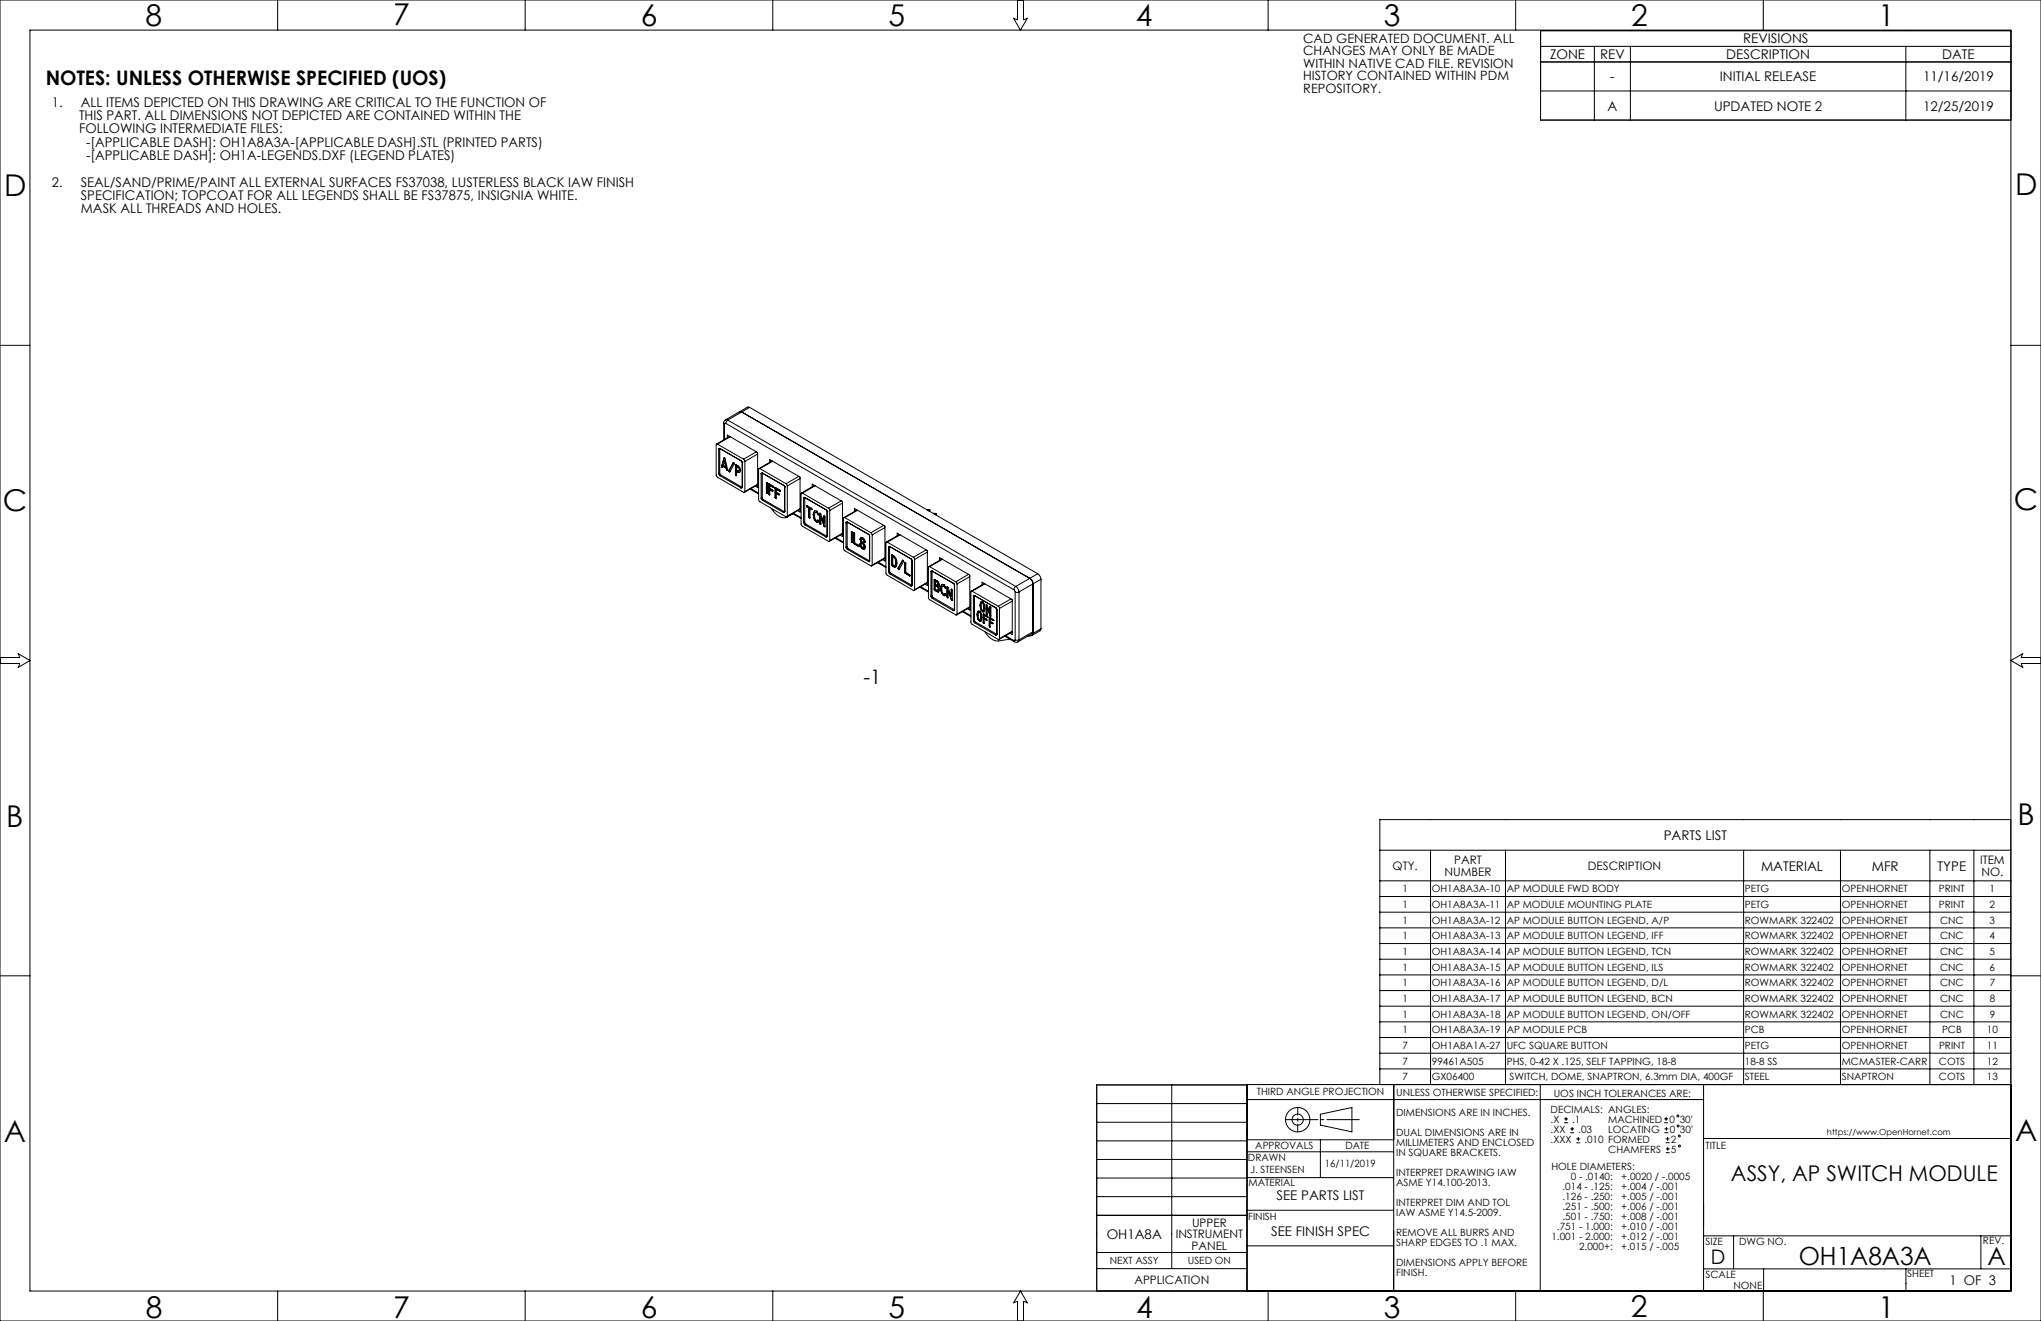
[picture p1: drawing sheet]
<svg xmlns="http://www.w3.org/2000/svg" width="864mm" height="559mm" viewBox="0 0 864 559" stroke-linecap="round" stroke-linejoin="round" font-family="sans-serif">
<g fill="none" stroke="#000" stroke-width=".42">
<path d="M0 0h863.6v558.8h-863.6zM12.7 12.7h838.2v533.4h-838.2zM117.5 0v12.7M222.2 0v12.7M327 0v12.7M430.5 0v8.4l-1.7-.7 3 5 2.9-5-1.6 .7v-8.4M536.6 0v12.7M641.3 0v12.7M651.9 19.6h199M674.6 19.6v31.2M689.9 19.6v31.2M746.1 0v12.7"/>
<path d="M806.4 19.6v31.2M850.9 13h-199v37.8h199M651.9 26.2h199M651.9 38.5h199M0 146.1h12.7M850.9 146.1h12.7M306.2 179l.4 .4M306.2 179v7.1M306.6 179.4v6.5M307 177.6l-.6 .6-.2 .8M307 177.6l.9 .1M307.1 179.1h-.4l-.1 .3"/>
<path d="M307.1 179.1l121.9 70.4M307.9 177.7l-.8 1.4M307.9 177.7l121.9 70.4M312.9 174.2l.9 .1 121.9 70.4M312.9 174.2l-5.9 3.4M317.2 172.3h-1l-3.3 1.9M317.2 172.3l-9.3 5.4M317.2 172.3l121.9 70.4M303.6 187.9l-.6 .2 .2 13.4 11.5 6.8 .5-.4M303.6 187.9l11 6.3M304.1 190v10.3M304.6 189.7l-.5 .3"/>
<path d="M304.6 189.7l9.2 5.4M304.8 189.8l-.1 .1M304.8 189.9l-.2 .2 .1 10.7 9.1 5.2 .3-.2M304.9 189.9h-.1M305.3 197.4l.2 .4M305.3 197.2v.2M305.3 197.3l.3 .4M305.3 197.2v.1M305.3 197.3v.1M305.6 197.7l.1 .1M305.6 197.7l-.1 .1M305.9 197.2l-.4 .6"/>
<path d="M305.9 197.2l1.4 .8M306.4 193.8l.4 .4 1.1 4.6-.2 .2M306.4 193.8l-1.1 3.4M306.5 193.7l-.1 .1M306.6 195.1l.5 2.2M306.6 195.1l-.5 1.6 1 .6M307.3 198l.1 .6M307.3 198l.2 .6M307.3 198h.1M307.4 198.6l.3 .4M307.5 198.6l.2 .4M307.5 198.6h-.1"/>
<path d="M307.7 199h.2M307.7 199h.1M307.8 185.2v-1.2l12.8 7.5v14.7l-1-.6M308.4 199.2l.2 .4M308.4 199v.2M308.5 199.1l.2 .4M308.5 199h-.1M308.5 199.1l-.1 .1M308.5 198.9v.2M308.5 198.9h.1M308.5 198.9v.1M308.7 199.5l.1 .1"/>
<path d="M308.7 199.5l-.1 .1M308.8 184.6l-5.6 3.2M309 184.7l-5.4 3.2M310.3 195.7l.4 .5-2.1 3.4M310.3 195.7l-1.8 3.3M310.3 195.7l-1.8 3.2M311.3 196.8l-.1-.1a2.12 2.12 0 0 1 1.8 3M311.3 196.8l-.1 3.9M311.3 196.5v.3M311.7 199.4v1.6l-.3 .2M311.7 197.3v1.5l.8 .5 .3-.6M311.7 199.4l.6 .4"/>
<path d="M311.7 199.4l.7 .3M311.7 197.3l.7 .3M311.7 197.2v.1M312.4 199.7l.5 .1h-.6M312.4 197.6l.5 1.1M312.4 197.6l.4 1.1M312.4 199.7l-.1 .1M312.9 198.7l-.3 .5M312.9 198.7h-.1M313.5 194.9l.6 .9M313.8 195.1h.1M314 195.4v.1"/>
<path d="M314 195.5h.1M314 195.5l.1 10.6M314.6 194.2l.6 1M315.2 195.2v12.7M320 191.1l-5.4 3.1M320.6 192.1l-5.4 3.1M321.5 198.2l-.5 .2 .2 13.4 11.4 6.8h.4l.1-.3M321.5 198.2l11.1 6.4M325.7 195.6v-1.2l12.8 7.4v14.8l-1-.6M326.7 195l-5.5 3.2M327 195.1l-5.5 3.1M304.1 200.3l.5 1"/>
<path d="M304.6 200.1l-.5 .2M304.6 201.3l8.9 5.1M305.1 201l-.5 .3M311.2 200.7l.2 .5M311.2 200.7l.3 .5M311.5 201.2h.2M311.5 201.2h-.1M314.1 206.1l-.1 .3h-.5M314.1 205.9l-.2 .1M314.1 206.1l-.6 .3M317.4 206.9l3.6 2.1M317.7 206.7l3.3 1.9"/>
<path d="M320.6 205.1l-5.6 3.2M320.6 204.8l-5.4 3.1M322.1 210.7l.5 .9M322.1 200.4v10.3M322.5 210.4l-.4 .3M322.6 200.1l-.4-.1-.1 .4M322.6 200.1l9.1 5.3M322.6 211.6l8.9 5.2M322.6 200.1l-.5 .3M322.8 200.2l-.2 .1M322.9 200.2l-.4 .1 .2 10.8 9 5.3 .4-.3M323.1 211.3l-.5 .3"/>
<path d="M324.3 208.3v.2M324.3 204.3l.1-.2 .4 .3v4.2l-.3 .2M324.3 204.3v4M324.3 208.5l.2 .3M324.4 208.2v.3M324.4 204.3v3.9M324.4 204.3h-.1M324.4 208.2l-.1 .1M324.4 208.5l.2 .2M324.4 208.5h-.1M324.4 204v.3M324.6 208.7h.2"/>
<path d="M324.6 208.7l-.1 .1M325.2 204.9l.2-.3 1.8 1.1 .3 .4-.3 .1M325.2 208.8l.3 .5M325.2 208.8l.4 .5M325.3 204.9l-.1 3.9M325.3 204.9h-.1M325.4 204.6l-.1 .3M325.6 209.3h.1M325.6 209.3h-.1M325.7 207.1v2l-.2 .2M325.7 205.4v1.2l1.3 .7 .1 .5-.3-.1M325.7 207.1l1.1 .6"/>
<path d="M325.7 205.4l1.5 .8M325.7 205.4l1.6 .8M325.8 207.1h-.1M326.2 214.9a6.9 6.9 0 0 0 6.2 4.1l1.1-.7M326.8 207.7l.2 .1M327.3 206.2h.1M327.3 206.2h-.1M328 206.5l.2-.3 1.7 1.1 .3 .4-.3 .1M328 210.4l.2 .5M328 210.4l.3 .4M328 206.4v4M328 206.4v.1"/>
<path d="M328.1 206.2l-.1 .2M328.3 210.8l.2 .1M328.3 210.8l-.1 .1M328.5 208.7v1.9l-.3 .3M328.5 207v1.1l1.2 .8 .1 .4h-.3M328.5 208.7l1 .6M328.5 207l1.4 .8M328.5 208.7l1.1 .5M328.5 207l1.5 .8M329.6 209.2l.1 .1M329.6 209.2l-.1 .1M330 207.8h.2"/>
<path d="M330 207.8h-.1M331.5 205.2l.6 1M331.7 205.4l.1 .1M331.7 205.4h.1M332 205.8v.1M332 205.9h.1M332 205.9l.1 10.6M332.1 216.5l-.2 .3h-.4M332.1 216.3l-.2 .1M332.1 216.5l-.6 .3M332.6 204.6l.5 1M333.1 205.6v12.7"/>
<path d="M335.4 217.3l3.5 2.1M335.5 217.3l-2.5 1.5M335.7 217.1l3.2 1.9M338 201.5l-5.4 3.1M338.5 215.4l-5.5 3.3M338.5 202.4l-5.4 3.2M338.5 215.2l-5.4 3.1M339.5 208.6h-.4l-.2 .3 .2 13.3 11.5 6.8h.3l.2-.3M339.5 208.6l11.1 6.4M340 210.7v10.4M340.6 210.4l9.2 5.5 .2 .5v10.4M340.6 210.4h-.4l-.2 .3"/>
<path d="M340.6 210.4l-.6 .3M340.7 210.5l-.1 .1M340.7 210.6l-.2 .1 .1 10.7 9.1 5.3 .3-.1M340.7 210.6l9 5.2M340.8 210.6h-.1M341.3 214.1l.3-.1 1.7 1 .3 .5h-.3M341.3 214.1l.3 .5M341.4 214l.3 .5M341.4 214l-.1 .1M341.5 213.9l-.1 .1M341.6 214.6l.6 .3M341.7 214.5l.6 .4"/>
<path d="M341.7 214.5l-.1 .1M342.2 218.6l.1 .3M342.2 214.9v3.7M342.3 218.9l.2 .2M342.3 218.5v.4M342.3 214.9v3.6M342.3 214.9h-.1M342.3 218.5l-.1 .1M342.3 218.9h.1M342.5 219.1h.2M342.5 219.1h.1M342.7 215.2v3.7l-.2 .2"/>
<path d="M342.7 215.2l.6 .3M342.7 215.2l.7 .3M343.4 215.5h.2M343.4 215.5h-.1M343.7 206v-1.2l12.8 7.4v14.7l-1-.5M344.1 217.7l.5 2.1M344.2 217.7l.5 2M344.2 217.7h-.1M344.6 219.8l.8 1M344.7 216.2h.7M344.7 216.2l-.6 1.5M344.7 219.7l.8 1.1"/>
<path d="M344.7 216.2l-.5 1.5M344.7 205.4l-5.6 3.2M344.7 219.7l-.1 .1M344.9 205.5l-5.4 3.1M345.2 216.7h.3M345.4 216.8l-.2-.1a2.59 2.59 0 0 0 .4 3.6l.4-.2M345.4 216.8l.5 .7M345.4 216.2l1 1.2-.3 .4M345.4 216.2h.1M345.5 216.7l.5 .7M345.5 216.7l-.1 .1M345.9 217.5l.2 .3"/>
<path d="M346 217.4l.2 .3M346 217.4l-.1 .1M346.2 217.7h.2M346.2 217.7l-.1 .1M346.9 217.4l.1-.3 .3 .2 1.3 3.9M346.9 217.4v3.9M346.9 217.1v.2M346.9 217.3v3.9M346.9 217.3v.1M347.3 218.7v2.9l-.2 .2M347.3 218.7l1.4 3.8M348.6 218.4l.2-.3 .3 .4v4.1l-.2 .2"/>
<path d="M348.6 218.4v2.8M348.7 218.4l-.1 2.8M348.7 218.4h-.1M348.8 218.1l-.1 .3M349.7 215.8l.1 .1M349.7 215.8h.1M350 216.1v.2M350 216.3h.1M350 216.3v10.3M350.6 215l.5 .9M351.1 215.9v12.8M356 211.9l-5.4 3.1"/>
<path d="M356.5 212.8l-5.4 3.1M357.5 219l-.4-.1-.2 .4 .2 13.3 11.4 6.8h.4l.1-.4M357.5 219l11 6.4M361.6 216.3v-1.1l12.8 7.3v14.8l-.9-.6M362.6 215.7l-5.5 3.2M362.9 215.9l-5.4 3.1M392.4 215.6l.6 .4M392.4 215.6l-.2 .1M392.4 215.6l1.1 .1M393 216h-.1M393 216v.1M393.5 215.7l-.5 .3"/>
<path d="M393.5 215.7l-.2 .6M395 217.1l.7 .4M395 217.1l-.1 .1M395 217.1l1.2 .2M395.7 217.5v.2M395.7 217.5l-.1 .1M396.2 217.3l-.5 .2M396.2 217.3l-.2 .5M340 221.1l.6 .9M340.5 220.8l-.5 .3M340.6 222l8.9 5.2M341 221.7l-.4 .3"/>
<path d="M345.5 220.8h.6M345.5 220.8h-.1M346 220.1l.4 .6-1 .1M346 220l-.1 .2M346 220v.1M346.9 221.3l.2 .5M346.9 221.2l.3 .5M346.9 221.2v.1M347.2 221.7l.1 .1M347.2 221.7l-.1 .1M348.7 222.5l.2 .3M348.7 222.5l.3 .3"/>
<path d="M348.7 222.5h.1M349 222.8h.1M349 222.8h-.1M350 226.8l-.2 .4h-.3M350 226.7h-.1M350 226.5v.1M350 226.8l-.5 .4M353.3 227.6l3.6 2.1M353.7 227.4l3.2 1.9M356.5 225.8l-5.6 3.2M356.5 225.6l-5.4 3.1M358 231.4l.5 1"/>
<path d="M358 221.1v10.3M358.5 231.2l-.5 .2M358.5 220.8l9.2 5.4 .3 .6v10.4M358.5 220.8h-.4l-.1 .3M358.5 232.4l9 5.1M358.5 220.8l-.5 .3M358.7 220.9l-.2 .1M358.7 221l-.2 .1 .1 10.7 9 5.3 .3-.2M358.7 221l8.9 5.2M358.8 221h-.1M359 232.1l-.5 .3M360.2 229l.1 .3"/>
<path d="M360.2 225.1l.2-.3 .3 .4-.2 4.3M360.2 225.1v3.9M360.3 229.3l.2 .2M360.3 229v.2M360.3 225v4M360.3 225l-.1 .1M360.3 229h-.1M360.3 229.2l.2 .2M360.3 229.2v.1M360.4 224.8l-.1 .2M360.5 229.4l.2 .1M360.5 229.4v.1"/>
<path d="M361.1 225.6l.2-.2 .3 .3v4l1.9 1.3M361.1 229.6l.4 .5M361.1 225.6v4M361.2 229.5l.3 .5M361.2 225.5v4M361.2 225.5l-.1 .1M361.2 229.5l-.1 .1M361.3 225.4l-.1 .1M361.5 230.1l1.6 1M361.5 230l1.8 1M361.5 230v.1M363.1 231.1h.2"/>
<path d="M363.3 231l.1 .1M363.3 231l-.2 .1M363.4 231.1h.1M363.4 231.1h-.1M363.5 231l-.2 .1M363.9 230.2l.2-.2 .2 .5a1.21 1.21 0 0 0 1.1 1.2M363.9 230.2l.3 1.2 .6 .6M363.9 228.1l.4 1.2M363.9 230.2l.4 1.1 .6 .7M363.9 230.2h.1M364 230l-.1 .2M364 228l.4 1.3"/>
<path d="M364 228l-.1 .1M364.2 227.4l-.2 .6M364.3 229.3l.4 .4M364.4 229.3l.3 .4M364.4 229.3h-.1M364.6 227.9a1.6 1.6 0 0 0 1.1 2.1l.4 1a1 1 0 0 1-.5 1.3l-.4-.1M364.6 227.9l.2 .1M364.6 228h.2M364.7 229.7l.6 .5M364.8 228l.4 .1M364.8 232l.4 .2M364.9 232l.3 .2"/>
<path d="M364.9 232h-.1M365.1 228.1l.5 .8M365.1 227.6l-.7-.3-.5 .8M365.1 227.6h.1M365.2 227.6l.7 1 .2 .6-.3 .1M365.2 228.1l.5 .8M365.2 228.1h.1M365.2 228.1h-.1M365.2 232.2h.6M365.2 232.2h.1M365.3 230.2l.2 .3M365.3 230.2l.2 .2"/>
<path d="M365.5 230.5l.2 .7M365.5 230.4l.3 .7M365.5 230.4v.1M365.6 228.9v.2M365.6 229.1l.2 .2M365.7 231.2l-.3 .5M365.7 228.9v.2M365.7 228.9h-.1M365.7 229.1l.2 .2M365.7 229.1h-.1M365.8 231.1l-.4 .6M365.8 231.1l-.1 .1"/>
<path d="M365.9 229.3h.2M365.9 229.3h-.1M367.6 226.2h.1M367.9 226.5v.1M367.9 226.6v10.3M367.9 226.6h.1M368 237.2l-.2 .4-.3-.1M368 237l-.2 .1M368 236.9h-.1M368 237.2l-.5 .3M368.5 225.4l.5 .9M369 226.3v12.7"/>
<path d="M371.3 238l3.6 2.1M371.6 237.8l3.3 1.9M373.9 222.2l-5.4 3.2M374.4 236.2l-5.5 3.2M374.4 223.2l-5.4 3.1M374.4 235.9l-5.4 3.1M375.4 229.3h-.4l-.1 .4 .1 13.3 11.5 6.7 .4 .1 .1-.4M375.4 229.3l11.1 6.4M376 231.5v10.3M376.5 231.2l8.9 5.1 .5 1M376.5 231.2l-.4-.1-.1 .4M376.5 231.2l-.5 .3"/>
<path d="M376.6 231.3l-.1 .1M376.7 231.4h-.3l.1 10.8 9.1 5.3 .3-.2M376.7 231.4l8.9 5.1M376.7 231.4h.1M377.3 238.8l.2 .6M377.3 234.9v-.1a3.1 3.1 0 0 1 1.7 5.1l-.8-.2M377.3 234.9v3.9M377.3 238.7l.3 .6M377.3 234.9v3.8M377.3 234.9h.1M377.3 238.7v.1M377.4 234.6l-.1 .3"/>
<path d="M377.5 239.4l.7 .3M377.6 239.3l.7 .4M377.6 239.3l-.1 .1M377.8 235.4v3.5l.9 .3M377.8 235.4l.5 .3M377.8 235.4l.4 .3M378.2 235.7l.3 .3M378.3 235.7l.3 .2M378.3 239.7h.8M378.3 235.7h-.1M378.3 239.7h-.1M378.5 236l.5 1"/>
<path d="M378.6 235.9l.4 1.1M378.6 235.9l-.1 .1M378.7 239.2l-.1 .1M378.7 239.1v.1M379 237v.9M379 238.5l-.3 .7M379 237l.1 .9M379 237.9v.6M379 237h.1M379.1 238.4l-.4 .7M379.1 237.9v.5M379.1 237.9h-.1"/>
<path d="M379.1 238.4l-.1 .1M379.6 226.7v-1.2l12.8 7.4v14.8l-1-.6M380.6 226.1l-5.6 3.2M380.8 226.2l-5.4 3.1M381.8 237l.4 .2 .1 .4-2.1 3.3M381.8 237l-1.8 3.3M381.8 237l-1.7 3.2M382.8 238.1l.2-.2 .3 .4v3.8l1.7 1-.1 .5M382.8 238.1v3.9M382.8 238v4M382.8 238v.1M382.9 237.8l-.1 .2"/>
<path d="M385.6 236.5l.1 .1M385.6 236.5h.1M385.9 236.9v.1M385.9 237v10.6M385.9 237h.1M386.5 235.7l.5 .9M387 236.6v12.8M391.9 232.6l-5.4 3.1M392.4 233.5l-5.4 3.1M393.4 239.7l-.5 .2 .1 13.4 11.4 6.8h.4l.2-.3M393.4 239.7l11 6.4M397.6 237v-1.1l12.8 7.4v14.8l-1-.6"/>
<path d="M398.6 236.5l-5.6 3.2M398.8 236.6l-5.4 3.1M376 241.8l.5 .9M376.4 241.5l-.4 .3M376.5 242.7l8.9 5.2M376.9 242.5l-.4 .2M380 240.5l.2 .4M380 240.3h.1M380 240.3v.2M380 240.5l.3 .4M380 240.5h.1M380.1 240.3l-.1 .2"/>
<path d="M380.1 240.2v.1M380.1 240.2l-.1 .1M380.3 240.9h.1M380.3 240.9h-.1M382.8 242l.2 .5M382.8 242l.4 .5M382.8 242h.1M383 242.5l1.8 1M383.2 242.5l1.6 1M383.2 242.5h-.2M384.8 243.5l.1 .1M384.8 243.5l.2 .1"/>
<path d="M384.8 243.5h.1M385 243.6h.1M385 243.6h-.1M385.9 247.6l-.1 .3h-.4M385.9 247.4l-.1 .1M385.9 247.6l-.5 .3M389.2 248.4l3.7 2.1M389.6 248.2l3.3 1.9M392.4 246.6l-5.5 3.2M392.4 246.3l-5.4 3.1M393.9 252.2l.5 .9M393.9 241.9v10.3"/>
<path d="M394.4 251.9l-.5 .3M394.4 241.5l9 5.2 .5 .9M394.4 241.5h-.3l-.2 .4M394.4 253.1l9 5.2M394.4 241.5l-.5 .4M394.6 241.7h-.2M394.7 241.8h-.3l.1 10.8 9.1 5.2 .2-.1M394.7 241.8l8.9 5.1M394.7 241.7v.1M394.9 252.8l-.5 .3M395.3 245.3l.1-.2a2.22 2.22 0 0 1 1.8 3.1M395.3 249.2l.3 .6"/>
<path d="M395.4 245.3l-.1 3.9M395.4 245.3h-.1M395.4 245v.3M395.6 249.8l.9 .4M395.7 247.6v1.7l1.1 .4M395.7 247.6l.9 .4M395.7 247.6l.8 .4M395.8 245.8v1.3l1.1 .5M395.8 245.8l.9 .4M395.8 245.8l.8 .5M396.5 248l.2 .3M396.5 250.2l.6 .2"/>
<path d="M396.6 248l.2 .2M396.6 246.3l.2 .3M396.6 248h-.1M396.7 246.2l.2 .3M396.7 246.2l-.1 .1M396.7 248.3l.3 .9M396.8 248.2l.3 .9M396.8 246.6l.2 .6M396.8 248.2l-.1 .1M396.9 249.7l-.1 .1M396.9 246.5l.2 .6M396.9 246.5l-.1 .1"/>
<path d="M397 247.2l-.1 .4M397 249.2l-.2 .5M397.1 247.1l-.3 .5M397.1 249.1l-.2 .6M397.1 247.1l-.1 .1M397.1 249.1l-.1 .1M397.2 248.2a1.75 1.75 0 0 1-.1 2.2M397.2 248.2h.1M398 248.8l.4 2.1M398 248.8l.5 2M398 248.8h.1M398.4 250.9l.9 1"/>
<path d="M398.5 247.3h.8M398.5 247.3l-.5 1.5M398.5 250.8l.9 1.1M398.5 250.8l-.1 .1M399.1 247.8h.3M399.3 247.9l-.2-.1a2.51 2.51 0 0 0 .4 3.6l.3-.2M399.3 247.9l.5 .6M399.3 247.3l.9 1.2-.2 .3M399.3 247.3h.1M399.4 247.8l.4 .7M399.4 251.9h.5M399.4 247.8l-.1 .1"/>
<path d="M399.4 251.9h-.1M399.8 248.5l.2 .3M399.8 251.2l-.2 .2M399.8 251.1l.4 .2v.4l-.9 .2M399.8 248.5l.3 .3M399.8 248.5h.1M400.1 248.8h.2M400.1 248.8h-.1M400.7 252.3l.2 .6M400.7 248.5v3.8M400.8 248.2l.4 .3 1.3 3.8M400.8 248.2l-.1 .3"/>
<path d="M400.8 252.3l.2 .5M400.8 248.2v.2M400.8 248.4l-.1 .1M400.8 248.4v3.9M400.8 252.3h-.1M401 252.8h.2M401 252.8l-.1 .1M401.2 249.8v2.9l-.3 .2M401.2 249.8l1.3 3.8M401.2 249.8l1.4 3.7M402.5 253.6l.2 .3M402.5 249.5l.1-.3 .4 .4v4.1l-.3 .2"/>
<path d="M402.5 249.5v2.8M402.6 249.4l-.1 2.9M402.6 249.4l-.1 .1M402.6 253.5l.2 .4M402.6 253.5l-.1 .1M402.6 249.2v.2M402.8 253.9h.2M402.8 253.9h-.1M403.6 246.9h.1M403.8 247.3v.1M403.8 247.4l.1 10.6M403.8 247.4h.1"/>
<path d="M403.9 258l-.1 .3h-.4M403.9 257.8h-.1M403.9 257.6l-.1 .1M403.9 258l-.5 .3M404.4 246.1l.6 .9M405 247v12.8M407.2 258.8l3.6 2M407.5 258.6l3.3 1.9M409.8 243l-5.4 3.1M410.4 256.9l-5.6 3.2M410.4 243.9l-5.4 3.1M410.4 256.6l-5.4 3.2"/>
<path d="M411.3 250.1l-.5 .2 .2 13.5 11.4 6.7h.4l.1-.3M411.3 250.1l11.1 6.4M411.9 252.2v10.3M412.4 251.9l9.2 5.5 .3 10.9M412.4 251.9h-.4l-.1 .3M412.4 251.9l-.5 .3M412.6 252l-.2 .1M412.6 252.1l-.3 .1 .1 10.7 9.2 5.3 .2-.2M412.6 252.1l8.9 5.2M412.7 252.1h-.1M413.4 260l.4 1.9M413.5 259.9l.4 2"/>
<path d="M413.5 259.9l-.1 .1M413.8 258.6h.6M413.8 258.6l-.4 1.4M413.8 258.6l-.3 1.3M414.1 259.2l-.2 1.1 .2 1.5 .3 .4 .4-.1M414.4 258.6a3.2 3.2 0 0 1 .4 4.2l-.3-.1M414.4 258.6h.1M414.4 259.1h-.2M414.4 259.1l.4 .5M414.5 259l.4 .6M414.5 259l-.4 .1M414.5 259l-.1 .1"/>
<path d="M414.7 256l.4 2M414.8 256l.3 2M414.8 256h-.1M414.8 259.6l.2 1.4M414.9 259.6l.2 1.3M414.9 259.6h-.1M415.1 258l.6 .8M415.1 254.7h.6M415.1 254.7l-.4 1.3M415.1 254.7l-.3 1.3M415.1 258l.7 .7M415.1 258h.1"/>
<path d="M415.4 255.2a2.19 2.19 0 0 0 .5 3.1l.2-.1M415.5 247.4v-1.1l12.8 7.3v14.8l-1-.5M415.7 254.7a3.1 3.1 0 0 1 .4 4.2l-.4-.1M415.7 254.7h.1M415.7 255.2l.4 .5M415.8 255.1l.4 .6M415.8 255.1l-.4 .1h.3M415.8 258.7l.6 .1M415.8 255.1l-.1 .1M415.8 258.7l-.1 .1M416 259.9l.2-.3 1.5 .9 .3 .4-.3 .1M416 259.9v3.4"/>
<path d="M416.1 255.7l.2 1.3M416.1 259.8v3.4M416.1 259.8l-.1 .1M416.2 259.6l-.1 .2M416.2 258.1l-.2 .2M416.2 258.1l-.1 .1M416.2 255.7l.2 1.3M416.2 255.7h-.1M416.3 257l-.2 1.2M416.4 257l-.2 1.1M416.4 257h-.1M416.5 246.8l-5.5 3.2"/>
<path d="M416.7 247l-5.4 3.1M417.3 255.9v-.2l.4 .2 1.2 3.4M417.3 259.3l.2 .5M417.3 255.9v3.4M417.4 259.3l.2 .5M417.4 255.7v.2M417.4 255.9v3.4M417.4 255.9h-.1M417.4 259.3h-.1M417.6 259.8h.1M417.6 259.8h-.1M417.7 257.1l-.2 2.7"/>
<path d="M417.7 257.1l1.2 3.3M417.7 257.1l1.3 3.3M418.9 256.8l.1-.2 .3 .3-.2 3.8M418.9 256.8v2.5M418.9 256.8h.1M418.9 259.3h.1M419 256.6l-.1 .2M421.5 257.3h.1M421.5 257.2v.1M421.8 257.6v.1M421.8 257.7v10.3M421.8 257.7h.1"/>
<path d="M422.4 256.5l.5 .9M422.9 257.4v12.8M427.8 253.3l-5.4 3.2M428.3 254.3l-5.4 3.1M429 249.5l.5 .9M429.5 250.4l.6 .2 1.1-.2M429.5 250.4v20.3M429.8 248.1l-.8 1.4M429.8 248.1l.8 .7 .6 1.6M431.2 250.4v20.3M435.7 244.7l.8 .7 .6 1.6v20.9M435.7 244.7l-5.9 3.4"/>
<path d="M439.1 242.7l1 1 .3 1.3M439.1 242.7l-3.4 2M440.4 245l-9.2 5.4M440.4 245v21M0 278.1h8.3l-.7-1.6 5.1 2.9-5.1 3 .7-1.7h-8.3M411.9 262.5l.5 1M412.3 262.3l-.4 .2M412.4 263.5l8.9 5.1M412.9 263.2l-.5 .3M413.8 261.9l.7 .8M413.9 261.9l.6 .7M413.9 261.9h-.1"/>
<path d="M414.5 262.6l.6 .1M414.5 262.6v.1M414.8 262.1l-.1 .1M414.9 262.1h-.1M415 261l-.2 1.1M415.1 260.9l-.2 1.2M415.1 260.9l-.1 .1M416 263.3l.2 .4M416.1 263.2l.2 .5M416.1 263.2l-.1 .1M416.3 263.7h.2M416.3 263.7h-.1"/>
<path d="M416.5 261.8l-.3 1.9M416.5 260.3v1l1.1 .7v.4l-.3-.1M416.5 261.8l.8 .5M416.5 260.3l1.2 .7M416.5 261.8l.9 .5M416.5 260.3l1.3 .7M416.7 267.2a6.9 6.9 0 0 0 5.8 3.9l4.8-.7M417.4 262.3h.2M417.4 262.3h-.1M417.8 261h.2M417.8 261h-.1M418.6 261.3l.3-.1 1.4 .8 .2 .4-.2 .1"/>
<path d="M418.6 264.7l.2 .5M418.6 261.3v3.4M418.6 264.7l.3 .4M418.6 261.3h.1M418.6 264.7h.1M418.7 261.1l-.1 .2M418.9 260.4l.2 .3M418.9 265.1h.1M418.9 265.1l-.1 .1M419 260.4l.1 .2M419 260.4h-.1M419 263.3l-.2 1.9"/>
<path d="M419 261.8v1l1.1 .6 .1 .4h-.3M419 263.3l.9 .4M419 261.8l1.3 .7M419 263.3l.9 .5M419 261.8l1.4 .7M419.1 260.6l.2 .1M419.1 260.6v.1M419.9 263.7l.2 .1M419.9 263.7v.1M420.4 262.5h.1M420.4 262.5h-.1M421.9 268.3l-.2 .4-.4-.1"/>
<path d="M421.9 268.1l-.2 .1M421.9 268h-.1M421.9 268.3l-.6 .3M425.2 269.1l4 2.4M425.5 268.9l3.5 2M428.3 267.3l-5.5 3.2M428.3 267l-5.4 3.2M429 270.9l.2 .6M429.2 271.5l.8 .2 .7-.2M429.5 270.7h1.7M429.5 270.7l-.1 .3-.4-.1M431.2 270.7l5.9-3.5-.4 .9-6 3.4"/>
<path d="M431.2 270.7l-.5 .8M437.1 267.9l-.5 1-1.7 .2M440.4 266l-.3 .8-3.4 2M440.4 266l-3.3 1.9M863.6 278.1h-8.4l.7-1.6-5 2.9 5 3-.7-1.7h8.4M583.8 359.7h267M605.3 359.7v99.1M637 359.7v99.1M737.8 359.7v99.1M778.8 359.7v99.1M816.6 359.7v99.1M835.2 359.7v99.1"/>
<path d="M583.8 372.6h267M583.8 379.2h267M583.8 385.9h267M583.8 392.5h267M583.8 399.1h267M0 412.8h12.7M583.8 405.8h267M583.8 412.4h267M583.8 419h267M850.9 412.8h12.7M583.8 425.6h267M583.8 432.3h267"/>
<path d="M583.8 438.9h267M495.8 458.9v77.7M527.6 458.9h-63.6v87.2M583.8 458.8v-112.1h267v112.1M583.8 445.5h267M583.8 452.2h267M589.7 458.8v87.3M589.7 458.8h.1M651.7 458.8v87.3M651.7 458.8h.1M720.8 458.8v87.3M850.9 458.8h-323.2v87.3"/>
<path d="M464 466.8h63.6M464 474.7h63.6M527.7 465.1h193.1M558.7 471.3l13.3-2.8v10.3l-13.3-2.9zM661.8 474.9h1.7M661.8 473.3h1.7M662.7 472.5v1.6M664.4 479.2h1.6M664.4 477.6h1.6M665.2 476.7v1.7M704.2 474.9h1.6M704.2 473.3h1.6"/>
<path d="M704.3 479.1h1.6M704.3 477.5h1.6M705 472.5v1.6M705.1 476.7v1.6M464 482.6h63.6M464 490.5h63.6M464 498.3h63.6M527.7 482.1h62M527.7 487.2h62M527.7 498.2h62M558.7 482.1v16.1M667 483.4h1.6"/>
<path d="M667 481.8h1.6M667.8 481v1.6M704.8 483.4h1.6M704.8 481.8h1.6M704.8 487.6h1.7M704.8 486h1.7M705.6 480.9v1.7M705.7 485.2v1.6M720.8 481.6h130.1M464 506.2h63.6M464 514.1h63.6M527.7 512h62"/>
<path d="M464 529.8h63.6M464 536.6h63.6M527.7 527h62M720.8 536.8h130.1M720.8 522.8h130.1M733.5 522.8v14M746.2 536.8v9.3M806.4 536.8v9.3M838.2 522.8v14M117.5 546.1v12.7M222.2 546.1v12.7M327 546.1v12.7"/>
<path d="M430.5 558.8v-8.3l-1.7 .7 3-5.1 2.9 5.1-1.6-.7v8.3M536.6 546.1v12.7M641.3 546.1v12.7M746.1 546.1v12.7"/>
<circle cx="549.1" cy="473.6" r="2.37"/>
<circle cx="549.1" cy="473.6" r="5.2"/>
<circle cx="709.9" cy="472.1" r=".41"/>
<circle cx="710.1" cy="476.3" r=".41"/>
<circle cx="710.5" cy="480.5" r=".41"/>
<circle cx="710.6" cy="484.8" r=".41"/>
</g>
<path d="M544 473.6h31.2" fill="none" stroke="#000" stroke-width=".42" stroke-dasharray="15.2 1.3 1.3 1.3" stroke-dashoffset="1.5"/>
<path d="M549.1 468.5v10.3" fill="none" stroke="#000" stroke-width=".42" stroke-dasharray="15.2 1.3 1.3 1.3" stroke-dashoffset="12"/>
<g font-size="12.7">
<text x="61.6" y="10.9">8</text>
<text x="166.3" y="10.6">7</text>
<text x="271.1" y="10.9">6</text>
<text x="375.9" y="10.9">5</text>
<text x="480.7" y="10.9">4</text>
<text x="585.5" y="10.9">3</text>
<text x="690.2" y="10.8">2</text>
<text x="794.7" y="10.9">1</text>
<text x="1.7" y="83">D</text>
<text x="852.6" y="82.4">D</text>
<text x="852.2" y="215.7">C</text>
<text x="1.1" y="216.3">C</text>
<text x="2.7" y="349.7">B</text>
<text x="853.7" y="349.1">B</text>
<text x="1.6" y="483">A</text>
<text x="852.6" y="482.5">A</text>
<text x="61.7" y="557.6">8</text>
<text x="166.4" y="557.6">7</text>
<text x="271.2" y="557.6">6</text>
<text x="375.9" y="557.5">5</text>
<text x="480.7" y="557.6">4</text>
<text x="585.5" y="557.6">3</text>
<text x="690.1" y="557.2">2</text>
<text x="794.7" y="557.6">1</text>
</g>
<g font-size="10.6">
<text x="761.1" y="535.2">OH1A8A3A</text>
<text x="840.9" y="535.3">A</text>
</g>
<text font-size="9.2" x="732.4" y="499.5">ASSY, AP SWITCH MODULE</text>
<g font-size="8.5">
<text x="19.4" y="35.8">NOTES: UNLESS OTHERWISE SPECIFIED (UOS)</text>
<text x="365.4" y="289.2">-1</text>
<text x="723.9" y="534.7">D</text>
</g>
<g font-size="5.6">
<text x="737.6" y="18.4">REVISIONS</text>
<text x="655.9" y="25">ZONE</text>
<text x="677" y="25">REV</text>
<text x="730.4" y="25">DESCRIPTION</text>
<text x="821.8" y="25">DATE</text>
<text x="681.3" y="34.5">-</text>
<text x="727.7" y="34.5">INITIAL RELEASE</text>
<text x="813.7" y="34.5">11/16/2019</text>
<text x="21.9" y="45.1">1.</text>
<text x="34.2" y="45.1">ALL ITEMS DEPICTED ON THIS DRAWING ARE CRITICAL TO THE FUNCTION OF</text>
<text x="680.2" y="46.7">A</text>
<text x="725.2" y="46.7">UPDATED NOTE 2</text>
<text x="813.7" y="46.7">12/25/2019</text>
<text x="33.5" y="50.8">THIS PART. ALL DIMENSIONS NOT DEPICTED ARE CONTAINED WITHIN THE</text>
<text x="33.5" y="56.4">FOLLOWING INTERMEDIATE FILES:</text>
<text x="36.5" y="62.1">-[APPLICABLE DASH]: OH1A8A3A-[APPLICABLE DASH].STL (PRINTED PARTS)</text>
<text x="36.5" y="67.7">-[APPLICABLE DASH]: OH1A-LEGENDS.DXF (LEGEND PLATES)</text>
<text x="21.9" y="79">2.</text>
<text x="34.2" y="79">SEAL/SAND/PRIME/PAINT ALL EXTERNAL SURFACES FS37038, LUSTERLESS BLACK IAW FINISH</text>
<text x="34.2" y="84.6">SPECIFICATION; TOPCOAT FOR ALL LEGENDS SHALL BE FS37875, INSIGNIA WHITE.</text>
<text x="34.2" y="90.3">MASK ALL THREADS AND HOLES.</text>
<text x="704" y="355.3">PARTS LIST</text>
<text x="745.1" y="368.2">MATERIAL</text>
<text x="792" y="368.2">MFR</text>
<text x="819.8" y="368.2">TYPE</text>
<text x="540.1" y="507.5">SEE PARTS LIST</text>
<text x="468.3" y="524.1">OH1A8A</text>
<text x="537.8" y="522.9">SEE FINISH SPEC</text>
<text x="824.9" y="543.4">1 OF 3</text>
</g>
<g font-size="5.4">
<text x="551.4" y="18.2">CAD GENERATED DOCUMENT. ALL</text>
<text x="551.4" y="23.4">CHANGES MAY ONLY BE MADE</text>
<text x="551.4" y="28.7">WITHIN NATIVE CAD FILE. REVISION</text>
<text x="551.4" y="33.9">HISTORY CONTAINED WITHIN PDM</text>
<text x="551.4" y="39.2">REPOSITORY.</text>
</g>
<g font-size="4.9">
<text x="615.3" y="365.5">PART</text>
<text x="837.8" y="365.5">ITEM</text>
<text x="589.2" y="368">QTY.</text>
<text x="611.2" y="370.4">NUMBER</text>
<text x="671.9" y="368">DESCRIPTION</text>
<text x="838.4" y="370.4">NO.</text>
<text x="504.4" y="518.9">UPPER</text>
<text x="497.5" y="523.8">INSTRUMENT</text>
<text x="504.1" y="528.7">PANEL</text>
<text x="480" y="543.2">APPLICATION</text>
</g>
<g font-size="4.2">
<text x="593.4" y="377.5">1</text>
<text x="605.8" y="377.5">OH1A8A3A-10</text>
<text x="637.5" y="377.5">AP MODULE FWD BODY</text>
<text x="738.3" y="377.5">PETG</text>
<text x="779.3" y="377.5">OPENHORNET</text>
<text x="820.4" y="377.5">PRINT</text>
<text x="841.9" y="377.5">1</text>
<text x="593.4" y="384.1">1</text>
<text x="605.8" y="384.1">OH1A8A3A-11</text>
<text x="637.5" y="384.1">AP MODULE MOUNTING PLATE</text>
<text x="738.3" y="384.1">PETG</text>
<text x="779.3" y="384.1">OPENHORNET</text>
<text x="820.4" y="384.1">PRINT</text>
<text x="841.9" y="384.1">2</text>
<text x="593.4" y="390.8">1</text>
<text x="605.8" y="390.8">OH1A8A3A-12</text>
<text x="637.5" y="390.8">AP MODULE BUTTON LEGEND, A/P</text>
<text x="738.3" y="390.8">ROWMARK 322402</text>
<text x="779.3" y="390.8">OPENHORNET</text>
<text x="820.9" y="390.8">CNC</text>
<text x="841.9" y="390.8">3</text>
<text x="593.4" y="397.4">1</text>
<text x="605.8" y="397.4">OH1A8A3A-13</text>
<text x="637.5" y="397.4">AP MODULE BUTTON LEGEND, IFF</text>
<text x="738.3" y="397.4">ROWMARK 322402</text>
<text x="779.3" y="397.4">OPENHORNET</text>
<text x="820.9" y="397.4">CNC</text>
<text x="841.9" y="397.4">4</text>
<text x="593.4" y="404">1</text>
<text x="605.8" y="404">OH1A8A3A-14</text>
<text x="637.5" y="404">AP MODULE BUTTON LEGEND, TCN</text>
<text x="738.3" y="404">ROWMARK 322402</text>
<text x="779.3" y="404">OPENHORNET</text>
<text x="820.9" y="404">CNC</text>
<text x="841.9" y="404">5</text>
<text x="593.4" y="410.7">1</text>
<text x="605.8" y="410.7">OH1A8A3A-15</text>
<text x="637.5" y="410.7">AP MODULE BUTTON LEGEND, ILS</text>
<text x="738.3" y="410.7">ROWMARK 322402</text>
<text x="779.3" y="410.7">OPENHORNET</text>
<text x="820.9" y="410.7">CNC</text>
<text x="841.9" y="410.7">6</text>
<text x="593.4" y="417.3">1</text>
<text x="605.8" y="417.3">OH1A8A3A-16</text>
<text x="637.5" y="417.3">AP MODULE BUTTON LEGEND, D/L</text>
<text x="738.3" y="417.3">ROWMARK 322402</text>
<text x="779.3" y="417.3">OPENHORNET</text>
<text x="820.9" y="417.3">CNC</text>
<text x="841.9" y="417.3">7</text>
<text x="593.4" y="423.9">1</text>
<text x="605.8" y="423.9">OH1A8A3A-17</text>
<text x="637.5" y="423.9">AP MODULE BUTTON LEGEND, BCN</text>
<text x="738.3" y="423.9">ROWMARK 322402</text>
<text x="779.3" y="423.9">OPENHORNET</text>
<text x="820.9" y="423.9">CNC</text>
<text x="841.9" y="423.9">8</text>
<text x="593.4" y="430.5">1</text>
<text x="605.8" y="430.5">OH1A8A3A-18</text>
<text x="637.5" y="430.5">AP MODULE BUTTON LEGEND, ON/OFF</text>
<text x="738.3" y="430.5">ROWMARK 322402</text>
<text x="779.3" y="430.5">OPENHORNET</text>
<text x="820.9" y="430.5">CNC</text>
<text x="841.9" y="430.5">9</text>
<text x="593.4" y="437.2">1</text>
<text x="605.8" y="437.2">OH1A8A3A-19</text>
<text x="637.5" y="437.2">AP MODULE PCB</text>
<text x="738.3" y="437.2">PCB</text>
<text x="779.3" y="437.2">OPENHORNET</text>
<text x="821.7" y="437.2">PCB</text>
<text x="840.7" y="437.2">10</text>
<text x="593.4" y="443.8">7</text>
<text x="605.8" y="443.8">OH1A8A1A-27</text>
<text x="637.5" y="443.8">UFC SQUARE BUTTON</text>
<text x="738.3" y="443.8">PETG</text>
<text x="779.3" y="443.8">OPENHORNET</text>
<text x="820.4" y="443.8">PRINT</text>
<text x="840.7" y="443.8">11</text>
<text x="593.4" y="450.4">7</text>
<text x="605.8" y="450.4">99461A505</text>
<text x="637.5" y="450.4">PHS, 0-42 X .125, SELF TAPPING, 18-8</text>
<text x="738.3" y="450.4">18-8 SS</text>
<text x="779.3" y="450.4">MCMASTER-CARR</text>
<text x="820.4" y="450.4">COTS</text>
<text x="840.7" y="450.4">12</text>
<text x="593.5" y="457.1">7</text>
<text x="605.8" y="457.1">GX06400</text>
<text x="638.7" y="457.1">SWITCH, DOME, SNAPTRON, 6.3mm DIA, 400GF</text>
<text x="738.3" y="457.1">STEEL</text>
<text x="779.3" y="457.1">SNAPTRON</text>
<text x="820.4" y="457.1">COTS</text>
<text x="840.7" y="457.1">13</text>
<text x="531.8" y="463.4">THIRD ANGLE PROJECTION</text>
<text x="590.8" y="463.6">UNLESS OTHERWISE SPECIFIED:</text>
<text x="657.4" y="463.9">UOS INCH TOLERANCES ARE:</text>
<text x="590.8" y="472.1">DIMENSIONS ARE IN INCHES.</text>
<text x="656.1" y="470.7">DECIMALS: ANGLES:</text>
<text x="656.1" y="474.9">.X</text>
<text x="656.1" y="479.2">.XX</text>
<text x="665.2" y="474.9">.1</text>
<text x="667.8" y="479.2">.03</text>
<text x="680.5" y="479.1">LOCATING</text>
<text x="680.5" y="474.9">MACHINED</text>
<text x="706.4" y="474.9">0</text>
<text x="706.5" y="479.1">0</text>
<text x="710.7" y="474.9">30'</text>
<text x="710.8" y="479.1">30'</text>
<text x="531.1" y="486">APPROVALS</text>
<text x="569.3" y="486">DATE</text>
<text x="590.8" y="480.6">DUAL DIMENSIONS ARE IN</text>
<text x="590.8" y="484.8">MILLIMETERS AND ENCLOSED</text>
<text x="656.1" y="483.4">.XXX</text>
<text x="670.4" y="483.4">.010 FORMED</text>
<text x="707" y="483.3">2</text>
<text x="721.6" y="485.9">TITLE</text>
<text x="528" y="491.2">DRAWN</text>
<text x="590.8" y="489">IN SQUARE BRACKETS.</text>
<text x="680.5" y="487.6">CHAMFERS</text>
<text x="707" y="487.6">5</text>
<text x="529.2" y="496.2">J. STEENSEN</text>
<text x="560.6" y="493.7">16/11/2019</text>
<text x="590.8" y="497.5">INTERPRET DRAWING IAW</text>
<text x="656.4" y="494.8">HOLE DIAMETERS:</text>
<text x="528.3" y="501.7">MATERIAL</text>
<text x="590.8" y="501.7">ASME Y14.100-2013.</text>
<text x="661.1" y="503.2">.014 - .125:</text>
<text x="664.6" y="499">0 - .0140:</text>
<text x="686" y="499">+.0020 / -.0005</text>
<text x="686" y="503.2">+.004 / -.001</text>
<text x="661.1" y="507.5">.126 - .250:</text>
<text x="686" y="507.5">+.005 / -.001</text>
<text x="590.8" y="510.2">INTERPRET DIM AND TOL</text>
<text x="590.8" y="514.4">IAW ASME Y14.5-2009.</text>
<text x="661.1" y="511.7">.251 - .500:</text>
<text x="661.1" y="515.9">.501 - .750:</text>
<text x="686" y="511.7">+.006 / -.001</text>
<text x="686" y="515.9">+.008 / -.001</text>
<text x="528.1" y="516.1">FINISH</text>
<text x="658.8" y="520.2">.751 - 1.000:</text>
<text x="686" y="520.2">+.010 / -.001</text>
<text x="590.8" y="522.9">REMOVE ALL BURRS AND</text>
<text x="590.8" y="527.1">SHARP EDGES TO .1 MAX.</text>
<text x="656.4" y="524.4">1.001 - 2.000:</text>
<text x="686" y="524.4">+.012 / -.001</text>
<text x="721.6" y="526.5">SIZE</text>
<text x="735.8" y="526.5">DWG NO.</text>
<text x="839" y="526.4">REV.</text>
<text x="668.2" y="528.6">2.000+:</text>
<text x="686" y="528.6">+.015 / -.005</text>
<text x="469.5" y="534.8">NEXT ASSY</text>
<text x="502.6" y="534.8">USED ON</text>
<text x="590.8" y="535.6">DIMENSIONS APPLY BEFORE</text>
<text x="590.8" y="539.8">FINISH.</text>
<text x="721.6" y="540.5">SCALE</text>
<text x="733.5" y="545.3">NONE</text>
<text x="807" y="540.3">SHEET</text>
</g>
<text font-size="3.5" x="773" y="480.3">https://www.OpenHornet.com</text>
</svg>
